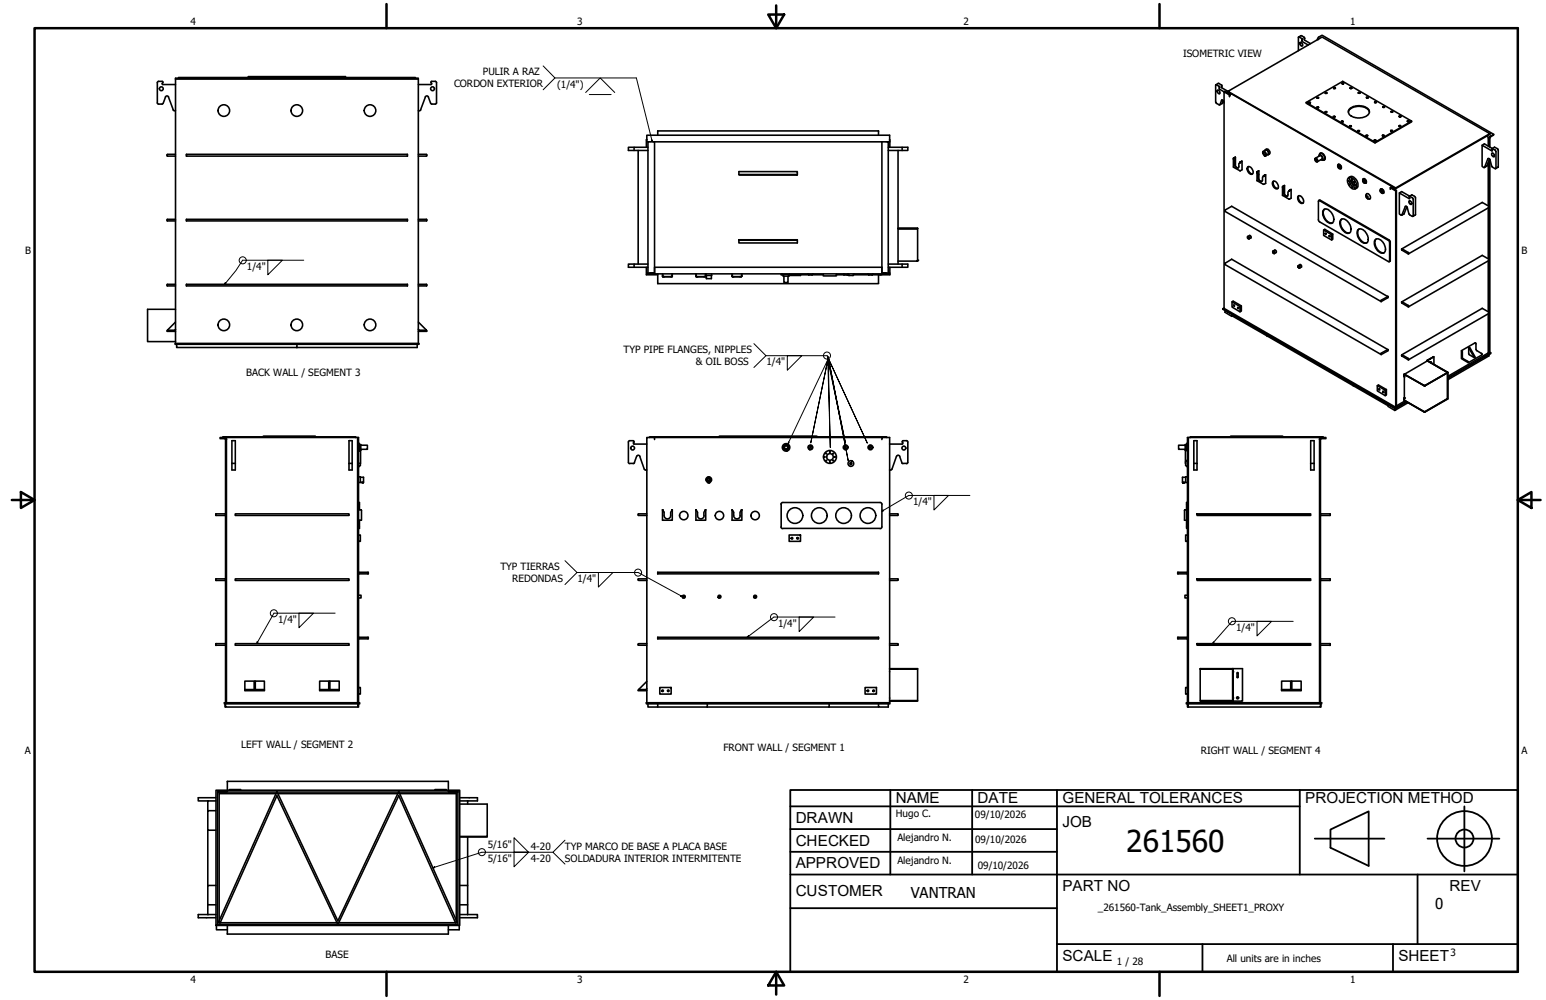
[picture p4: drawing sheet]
<svg xmlns="http://www.w3.org/2000/svg" width="432mm" height="279mm" viewBox="0 0 432 279" stroke-linecap="round" stroke-linejoin="round" font-family="sans-serif">
<!-- layer: Visible (ANSI) -->
<g fill="none" stroke="#000" stroke-width=".44">
<path d="M362.7 10.4l.8-.4 .8 .4 .1 .8 1.6 1M363.1 11.9a.56 .56 0 0 1 .7 .3 .56 .56 0 0 1-.3 .7 .78 .78 0 0 1-.4-1zM365.4 12.6l-1.7-1v-.7l-1.1-.5v3.8M368 11l.3-.6 1-.6 47.9 27.7M43.9 23.1l.1 5.8 .3 .2 1.2-.1 .8-2.1 .5-.1 1.6 3.9M45.3 22.7h-1l-.4 .4M45.3 22.7l.2 .3-.2 .3M45.3 23.3l.2 .3h3.5M48.3 30.7l.4 .2M48.7 30.9h.3M49 22.1v73.8M49 21.8h67.8v.3h-67.8z"/>
<path d="M49.8 21.8v-.1h66.2v.1M69.3 21.7v-.3h27.2v.3M116.8 22.1v73.8M116.8 23.6h3.5M117.5 30.7l-.7 .2M118.8 27.1l.4-.3 .5 .3M118.8 27.1l-1.3 3.6M119.6 27.1l.7 1.7M120.3 28.9l.3 .2h1M120.5 23.3l-.1 .3M121.6 22.7l.3 .4M121.6 22.7l-1.2 .1 .1 .5"/>
<path d="M121.9 23.1v5.6l-.3 .4M180.7 39.1v-1.3h67.8v1.8h-.4M180.7 39.1l-.2 2M180.7 39.1v.5h.3M182.8 39.6h65.3v36.7M183.7 37.8v-1.2h61.7v1.2M246.3 39.6v36.7h1.2M248.5 39.1v2M339.6 23.7l.8-.4 .9 .6-.2 .4 .2 .3 1.7 .9M340 25.3a.51 .51 0 0 1 .6 .2 .51 .51 0 0 1-.1 .7l-.5-.4zM341.6 28.1l-.3 .9-.6 .3M342.7 25.9l.9 .6"/>
<path d="M343 25.5l46.8 27.2 26.3-15.2v-.2l-46.8-26.9-26.3 15.1 46.8 27 26.3-15.2M343 25.5l-.5 .3M343.6 26.5l-2.9-1.5-.2-.3 .1-.5-.8-.5h-.3v4.9l1.1 .7 .6-1.3 .2-.1 .5 .9M343.6 26.5l-.2 .5v-.5l-1.5-.8v60.5l47.9 27.6 .2-.1v-60.5l-1.5-.9-.2 .2M343.6 26.5l.3-.3-.5 .3M364.8 28.6l10.2-5.9 19.3 11.1-10.3 6zM364.8 28.6v.2l19.2 11.1v-.1M365.6 28.8v-.2a.23 .23 0 0 1 .3-.2 .23 .23 0 0 1 0 .4 .23 .23 0 0 1-.3-.1l.4 .1M367.9 27.4h.3M367.9 27.2a.23 .23 0 0 1 .3-.1 .23 .23 0 0 1 0 .4 .23 .23 0 0 1-.3-.1zM367.9 30.1v-.3a.24 .24 0 0 1 .3 0 .24 .24 0 0 1 0 .4 .24 .24 0 0 1-.3-.1h.3M370.1 25.9l.1-.1a.24 .24 0 0 1 .4 0 .24 .24 0 0 1 0 .4 .24 .24 0 0 1-.4-.1z"/>
<path d="M370.1 31.4v-.2h.5l-.4 .2h.3M370.2 26h.4M372.4 32.7a.22 .22 0 0 1 .2-.3 .22 .22 0 0 1 .1 .4l-.3-.1h.4M372.5 24.7h.4M372.5 24.6h.5l-.4 .2zM374.7 34l.1-.2 .4 .1-.4 .2-.1-.1h.4M374.8 23.4l.2-.3 .3 .3h-.4h.3M376.6 31.4a2.78 2.78 0 0 1 3.1-1.7 2.67 2.67 0 0 1 2.8 1.7M377 35.4v-.3a.24 .24 0 0 1 .4 0 .24 .24 0 0 1 0 .3 .24 .24 0 0 1-.4 0h.4M377.1 30.3a4.2 4.2 0 0 1 5.3 .5 1.97 1.97 0 0 1-2.4 2.1 3.1 3.1 0 0 1-3.4-1.5v-.5zM377.1 24.7v-.1a.21 .21 0 0 1 .1-.2 .21 .21 0 0 1 .3 .1 .21 .21 0 0 1-.2 .3l-.2-.1h.4M379.2 36.5l.1-.1a.24 .24 0 0 1 .3 0 .24 .24 0 0 1 0 .4 .24 .24 0 0 1-.3-.1z"/>
<path d="M379.3 36.6h.4M379.4 26l-.1-.1a.22 .22 0 0 1 .4-.2 .21 .21 0 0 1 0 .4l-.3-.1h.4M381.6 38v-.2a.23 .23 0 0 1 .3-.1 .23 .23 0 0 1 0 .4 .23 .23 0 0 1-.3-.1h.4M381.7 27.4v-.3h.4v.3h-.4h.4M383.9 39.3v-.2l.4 .1-.4 .2 .3-.1M384 28.6v-.2l.4 .1-.4 .2 .4-.1M386.1 38v-.1a.21 .21 0 0 1 .1-.3 .21 .21 0 0 1 .3 .2 .21 .21 0 0 1-.2 .2h-.2h.4M386.3 30v-.2a.23 .23 0 0 1 .3-.1 .23 .23 0 0 1 0 .4 .23 .23 0 0 1-.3-.1h.4M388.5 36.6v-.2h.4v.2h-.4h.4M388.6 31.3v-.2a.23 .23 0 0 1 .4 0 .23 .23 0 0 1-.1 .3 .23 .23 0 0 1-.3-.1h.3M390.8 35.3h.4M390.8 35.1a.23 .23 0 0 1 .3-.1 .23 .23 0 0 1 0 .4 .23 .23 0 0 1-.3-.2z"/>
<path d="M390.8 32.6v-.2h.4v.2h-.4h.4M393.1 33.8v-.1a.24 .24 0 0 1 .4 0 .24 .24 0 0 1 0 .3 .24 .24 0 0 1-.4 0zM393.1 33.9h.4M394.3 33.8v.2l-10.3 5.9M415.4 37.9l.3 .5v2.4M46.7 43.2v.3M46.7 43.5l.1 .1M46.7 43.6h2.3M46.7 43.1h2.3M46.8 43.2l-.1 .1M52.1 43.1h61.7v.5h-61.7zM116.8 43.6h2.3"/>
<path d="M116.8 43.1h2.3M119.1 43.2l.1 .1M119.2 43.2v.3M119.2 43.5l-.1 .1M177.1 41.1v.9M178.2 42v31.8M181 41.1h-5.5v.9h5.5M206.4 48.8h16.3zM206.4 48.8v-.9h16.3v.9M248.1 41.1h5.5v.9h-5.5M250.8 42v31.8M252 41.1v.9"/>
<path d="M344.5 44.3v2.4l1.8 1.1 .6-.4v-2.4M344.5 44.2l.1 .2zM344.6 44.4l.2 .6v.7a1.09 1.09 0 0 0 1.1 1.2M344.6 44.2l.5-.3zM344.6 44.4l.1 .6M344.7 45v.8a.89 .89 0 0 0 1.3 .9v-1l.3-.2M344.7 45h.1M345.1 43.9l-.1 2.5M346.4 45.3l-.1 .2M346.4 45.3l.5-.3-.4 .3M346.4 45.3h.1M346.5 45.3l-.2 .2"/>
<path d="M348.4 46.7a1.22 1.22 0 0 1 1.6 1.5 .65 .65 0 0 1-.6 .5 .65 .65 0 0 1-.7-.4l-.4-1.1zM348.7 46.5a1.43 1.43 0 0 0 1.1 2.1M351.1 48.3l.2 .5v.7a.88 .88 0 0 0 .3 .9 .88 .88 0 0 0 1 .1v-1l.3-.2M351.1 48.1v2.4l1.8 1 .6-.3v-2.4M351.1 48v.3M351.1 48l.5-.3-.4 .3M351.1 48h.1M351.2 48.2l.1 1.3a1.2 1.2 0 0 0 1.1 1.2M351.2 48.2l-.1 .1M351.2 48v.2M351.6 47.8v2.4M352.7 42.4a.67 .67 0 0 1 .8 .3 .67 .67 0 0 1-.1 .8 .89 .89 0 0 1-.7-1.1z"/>
<path d="M352.8 42.3l.7-.3a.74 .74 0 0 1 .8 1l-.8 .6h-.3v-.2M352.9 49.2l.1-.1zM352.9 42.5a.43 .43 0 0 1 .5 .2 .43 .43 0 0 1-.1 .6l-.4-.4zM353 49.1l.5-.3zM353.3 42a.72 .72 0 0 1 .8 0 .72 .72 0 0 1 .3 .8l-.1 .3-.4 .1M353.4 41.8l.4-.1a.94 .94 0 0 1 .7 1.4l-.3 .1M355.5 50.8a1.22 1.22 0 0 1 1.6 1.5 .62 .62 0 0 1-.6 .5 .62 .62 0 0 1-.6-.5l-.5-.7zM355.7 50.6a1.51 1.51 0 0 0 1.2 2M358.2 52.3v2.3l1.8 1 .6-.2v-2.4M358.3 52.3l.2 1.3a1.09 1.09 0 0 0 1.1 1.2M358.3 52.3v.1M358.3 52.3l-.1-.2 .1 .3"/>
<path d="M358.3 52.1l.5-.2zM358.3 52.4l.2 .5M358.5 52.9v1a.76 .76 0 0 0 .4 .8 .76 .76 0 0 0 .8-.1v-.9l.3-.3M358.5 52.9h.1M358.8 51.9l-.1 2.4M360.1 53.2l-.1 .2M360.1 53.2l.5-.3-.4 .3M360.1 53.2h.1M360.2 53.2l-.2 .2M362.6 54.7a1.45 1.45 0 0 1 1.3 2.1 1.35 1.35 0 0 1-1.3-2.1zM362.8 54.7a1.51 1.51 0 0 0 1.2 2M367.3 44.3a.53 .53 0 0 1 .6 .2 .53 .53 0 0 1-.2 .7l-.4-.4z"/>
<path d="M367.3 44.3l1.3-.8a.61 .61 0 0 1 .6 .3 .61 .61 0 0 1 0 .6l-1.3 .8M367.4 44.3a.46 .46 0 0 1 .5 .3 .46 .46 0 0 1-.2 .5l-.4-.4zM368.2 56.1l.3-.1 19.4 11.2 .2 .3v5.6h-.3l-19.2-11.1-.4-.5zM368.4 43.7a.45 .45 0 0 1 .4-.5 .45 .45 0 0 1 .5 .4 .57 .57 0 0 1 .3 .7 .57 .57 0 0 1-.6 .4l-.1-.1M368.4 56l.3-.1 19.3 11.2 .3 .4v5.4l-.3 .2M368.5 43.3a.56 .56 0 0 1 .5-.5 .56 .56 0 0 1 .6 .4 .94 .94 0 0 1 0 1.6l-.3-.1M368.7 42.9a1.22 1.22 0 0 1 1.4 1.5l-.3 .4M368.7 43.2l-.1 .1M369.6 44.5l-.3 .2M369.7 58.6a1.68 1.68 0 0 1 2.3 1 1.87 1.87 0 0 1-.1 2.8 2.83 2.83 0 0 1-2.2-3.8zM370 58.4a2.74 2.74 0 0 0 1.2 3.7l1 .2M373.6 46.3a.43 .43 0 0 1 .6 .2 .43 .43 0 0 1-.2 .6l-.3-.3z"/>
<path d="M373.6 46.4a.39 .39 0 0 1 .3-.5 .39 .39 0 0 1 .5 .4 .43 .43 0 0 1 .2 .5 .43 .43 0 0 1-.5 .3h-.1M373.8 46a.74 .74 0 0 1 .7 .3 .74 .74 0 0 1 0 .9M373.9 46.5l.1 .2zM376.6 50.5l.1 .2zM376.6 49.7a1.64 1.64 0 0 1 2.1 1.3 1.1 1.1 0 0 1 .2 1.1 1.1 1.1 0 0 1-.9 .7 2.38 2.38 0 0 1-1.4-3.1zM376.7 49.6l.4-.2a1.94 1.94 0 0 1 2.1 1.7v1.2l-.7 .5M376.9 49.8l.1 .2zM376.9 51.5l.1 .2zM377.1 50.5a.92 .92 0 0 1 1 .4 .92 .92 0 0 1-.1 1.1 1.17 1.17 0 0 1-.9-1.5zM377.4 50.4a1.16 1.16 0 0 0 .8 1.4M377.5 50.4l.1 .7 .7 .6M377.6 50l.1 .1z"/>
<path d="M377.6 52.3l.1 .2zM378.3 50.7l.1 .2zM378.3 52.3l.1 .2zM378.6 51.7l.1 .2zM380.6 50.4a.42 .42 0 0 1 .5-.4 .42 .42 0 0 1 .3 .5 .37 .37 0 0 1 .2 .5 .37 .37 0 0 1-.6 .1M380.7 50.3a.45 .45 0 0 1 .5 .3 .45 .45 0 0 1-.2 .5l-.3-.2zM380.7 50a.75 .75 0 0 1 .8 .3 .75 .75 0 0 1-.1 .9M380.9 50.6l.1 .1zM381.5 54.7a.54 .54 0 0 1 .5-.6 .54 .54 0 0 1 .6 .5 .56 .56 0 0 1 .2 .7 .56 .56 0 0 1-.7 .3l-.1-.1M381.6 54.6a.79 .79 0 0 0 .5 1M381.7 54.7l.3 .2 .1 .4-.4-.2zM385.5 53.2a.36 .36 0 0 1 .3-.5 .36 .36 0 0 1 .4 .4 .46 .46 0 0 1 .3 .6 .46 .46 0 0 1-.5 .3l-.1-.1"/>
<path d="M385.6 53.1a.46 .46 0 0 1 .5 .3 .46 .46 0 0 1-.2 .5l-.4-.4zM385.6 52.8a.71 .71 0 0 1 .8 .4 .71 .71 0 0 1-.1 .8M385.8 53.4l.1 .2zM388.3 52.9v-.4l1.5 .8M388.7 52.2l.1-.1-.3 .2 .9 .5M389.8 52.5v.2M389.8 53.3v60.5M390 53.2l-.2 .1M390.8 53.9l2.8 1.6 .2-.1-.2-.6 1 .5 .1 5.2-1.1-.6-.8-2.3-.3 .1-1 2.4-.7-.3zM390.8 53.9l.7-.4 2.2 1.3M392.9 57.8l-.7 2-.7 .3M393.6 56.1a.59 .59 0 0 1 .6 .4 .59 .59 0 0 1-.1 .7 .82 .82 0 0 1-.5-1.1z"/>
<path d="M393.6 54.9l.8-.4 1 .7v4.8l-.7 .5M414 40.6l2.7 1.6 .1-.7 .9 .5 .1 5.1-1.1-.5-.5-2-.4-.3-.3 .1-.8 2.4-.7-.3zM414 40.6l.6-.4 2.2 1.3M415.7 45.4v12.1M415.7 58v14.3M415.9 41v-2.5l.3-.5 1-.5v.2l-1.1 .8v2.6M415.9 44.8v53.9l-.2-.1M416.1 44.4l-.8 2-.7 .4M416.1 44.6v54l-.2 .1M416.6 42.9a.54 .54 0 0 1 .7 .2 .54 .54 0 0 1-.2 .7l-.4-.4zM417.4 41.1h.1M417.4 41.1l-.6 .4"/>
<path d="M417.4 41.1l.8 .4 .3 .4v4.8l-.8 .4M46.7 79.8l.1 .1M46.7 61.6l.1 .1M46.7 61.7h2.3M46.7 61.3h2.3M46.7 79.9h2.3M46.7 79.4h2.3M46.8 79.4l-.1 .4M46.8 61.3l-.1 .3M52.1 61.3h61.7v.4h-61.7zM52.1 79.4h61.7v.5h-61.7zM116.8 61.3h2.3l.1 .3"/>
<path d="M116.8 79.4h2.3l.1 .4M119.2 61.6l-2.4 .1M119.2 79.8l-2.4 .1M177.1 73.8v.9M180.5 74.7v2.1h3.2M181 73.8h-5.5v.9h5.5M181 76.3v-36.7h1.8v36.7M182.8 76.3h-2.1v.2h67.8M182.8 75.9v-1.2h63.5v1.2M182.8 76.3v.2M183.7 76.5v2.7h61.7v-2.4M185 77.2l.2 .1"/>
<path d="M185 76.5v.7M185 77.2h.1M185.1 77.2l.1 .1M185.1 76.5v.7M185.2 77.3h2.4M185.2 77.3h.1M185.2 77.3h.3M185.5 77.3h2.1M185.5 77.3h.1M187.3 77.3h.1M187.6 77.3h.1M187.7 77.2l-.1 .1"/>
<path d="M187.7 77.2h.1M187.7 76.5v.7M187.8 77.2l-.2 .1M187.8 76.5v.7M194.4 77.2l.1 .1M194.4 76.5v.7M194.4 77.2h.1M194.5 77.3h2.5M194.5 77.3h.1M194.5 77.3h.3M194.8 77.3h2.2M194.8 77.3h.1"/>
<path d="M196.6 77.3h.1M197 77.3h.1M197 77.2v.1M197 77.2h.1M197 76.5v.7M197.1 77.2l-.1 .1M197.1 76.5v.7M197.2 76.5v.5h1.6M198.8 76.5l-.1 1.4h-1.4v-.9M204.5 77.2l.1 .1M204.5 76.5v.7M204.5 77.2h.1"/>
<path d="M204.6 77.3h2.4M204.6 77.3h.1M204.6 77.3h.3M204.9 77.3h2.1M204.9 77.3h.1M206.4 67l16.3 .1zM206.4 67.1v.8h16.3v-.8M206.7 77.3h.1M207 77.3h.1M207.1 77.2l-.1 .1M207.1 77.2h.1M207.1 76.5v.7"/>
<path d="M207.2 77.2l-.2 .1M218.2 76.5v.3h7.7M218.4 76.5v.2M218.6 76.7l.1 .1M218.8 76.8v.4h1.5v-.4M218.9 77.2v1.7h1.2v-1.7M220.6 76.5v.2M223.6 76.8v.2h-3.2l-.1-.2M225.6 76.6l.3 .3M225.7 76.5v.1M225.9 76.8h.9M226.8 76.8h3.1"/>
<path d="M227 76.5l-1.3 .1M227 76.6l-.2 .3M229.9 76.5v.6h3.7v-.6M233.6 76.8h2.1M235.5 76.6l.2 .3M235.5 76.6h1.4M235.5 76.5v.1M235.8 76.8h.9M236.7 76.8h.3M236.8 76.7l.3 .3M236.9 76.6h.1M236.9 76.5v.1"/>
<path d="M236.9 76.6l-.2 .3M237.1 77h1.1M237.1 76.9v.1M238.2 76.9v.1M238.4 76.8h4.2M238.5 76.6h.1M238.5 76.5v.1M238.5 76.7l-.2 .3M242.4 76.6l.2 .3M242.4 76.5v.1M242.6 76.8h1M243.8 76.5l-1.4 .1"/>
<path d="M243.8 76.6l-.2 .3M248.1 73.8h5.5v.9h-5.5M248.5 76.3h-2.2v.5h-.5M248.5 74.7v2.1h-4.9M250.8 63.8h5.5l-5.5 .1h5.5v9.1h-.3M250.8 73h5.2M252 73.8v.9M256.3 72.7l-.2 .3M348.4 66.1a.36 .36 0 0 1 .5 .2 .36 .36 0 0 1-.2 .4l-.3-.2zM348.5 66.1l.5-.3 .4 .3v.3l-.5 .3M348.6 66.4l.1 .1-.1-.1M348.6 66.2l.2 .4z"/>
<path d="M348.7 66.2l.2 .3M348.7 66.3l.1 .1zM348.8 66.5l-.2-.3 .2 .4M348.8 66.3v.1M355.5 70.2a.38 .38 0 0 1 .5 .2 .38 .38 0 0 1-.2 .5zM355.5 70.2l.5-.4 .4 .2 .1 .5-.6 .4M355.6 70.4l.1 .3M355.6 70.3l.3 .4zM355.7 70.4l.1 .2M355.7 70.3l.2 .4M355.7 70.4l.2 .2M355.7 70.3l.2 .3z"/>
<path d="M355.8 70.4l.1 .1M355.8 70.4l.1 .2M355.9 70.4v.1M362.5 74.3a.36 .36 0 0 1 .5 .2 .36 .36 0 0 1-.2 .4zM362.6 74.2l.5-.3 .4 .3v.4l-.5 .3M362.6 74.5l.2 .2M362.6 74.4l.3 .1v.3zM362.8 74.7l-.1-.2 .2 .2M362.8 74.4l.2 .2M362.8 74.4l.2 .3-.3-.3v.1l.2 .2-.3-.2 .1-.1 .3 .3-.2-.3 .2 .3M362.9 74.5h.1M369.7 64.3l2.2 1.3"/>
<path d="M370.1 65.2l.3 .1-.1 .2zM371.3 65.8l.2 .4zM371.9 65.6l.3-.2v1.5l-.3 .2zM372.2 65.4l-2.2-1.3-.3 .2v1.5l2.2 1.3M374.6 61.3a1.82 1.82 0 0 1 2.3 1.4 1.56 1.56 0 0 1-.4 2.5 2.99 2.99 0 0 1-2.1-3.7zM374.8 61.2a2.56 2.56 0 0 0 .9 3.5l.5 .3h.8M379.2 64.3a1.53 1.53 0 0 1 2.4 .9 1.93 1.93 0 0 1 0 2.7 2.77 2.77 0 0 1-2.4-3.4zM379.6 64a2.4 2.4 0 0 0 .7 3.3l.7 .5h.8M384.1 67a1.76 1.76 0 0 1 2.5 1.2 1.74 1.74 0 0 1-.3 2.5 2.79 2.79 0 0 1-2.2-3.7zM384.4 66.8a2.66 2.66 0 0 0 1.2 3.6l.5 .3 .5-.1M391.5 69.5l1.9 1v.4l-1.8-1zM391.5 69.5l22.5-12.9 1.9 1v.4l-22.5 12.9"/>
<path d="M415.7 72.9v14.2M46.7 92.5l2.3 .1M46.9 92.3l-.2 .2M48.9 95.9h68.1v.3h-68.1zM49 90l-2.3 2.3h2l.3-.3M49 86.4h-7.8v9h7.8M49.3 96.2v.9h33.6v-.9M116.5 96.2v.9h-33.6M116.8 92l.3 .3h1.9M116.8 90l2.2 2.3M119 92.3l.2 .2M119.2 92.5l-2.4 .1"/>
<path d="M341.9 86l-.3 .2 48.1 27.8v.2l-48.1-27.8v-.2M342.1 86.7v.5l1.9 1.2 .2-.5M344 87.9v.5M344.1 84.3l2.2 1.4M344.2 88.3l9.7 5.6M344.6 85.3h.2l-.1 .3zM345.7 85.9l.2 .1v.2zM346.3 85.7l.4-.2v1.4l-.4 .2zM346.7 85.5l-2.3-1.4-.3 .2v1.5l2.2 1.3M353.9 93.5v.5l24.1 13.8M387.6 97.7v.3l-1.8 1.1M387.6 97.7l-1.8 1v.4"/>
<path d="M387.6 97.7l-43.6-25.2-1.9 1v.4l43.7 25.2M387.6 82.9v.3l-1.8 1.1M387.6 82.9l-1.8 1v.4M387.6 82.9l-43.6-25.2-1.9 1v.4l43.7 25.2M391.5 99.2l1.8 .9 .1 .4-1.9-1zM391.5 84.3l1.9 1v.4l-1.9-1zM391.5 99.1l22.5-12.9 1.9 1v.4l-22.5 12.9M391.5 84.3l22.5-12.9 1.9 1.1v.3l-22.5 12.9M400.5 99.7v2.1M408.2 98l.2 .2v1.8l1.6 1 .1 .3 3.9-2.2-.1-.3-1.5-.9-.2-2-.1-.1-3.9 2.2v2.2l1.9 1.1M410.2 97.2l1.6 2.7 .3-.1-1.6-2.8-.3 .2 .1 1.8 1.5 .9M415.7 98.6l-11.3 6.6"/>
<path d="M415.7 87.7v10.9M415.9 99.1v.3l-11.5 6.7M416.1 98.4l.3 .2v.2l-12 6.9M416.4 98.6l-12 6.9M378 107.4v.4l9.7 5.5M384.7 107.8l2.2 1.2M386.9 109l.3-.2v1.6l-.3 .2zM387.2 108.8l-2.2-1.2-.3 .2v1.4l2.2 1.4M387.7 113v.5l1.9 1.2M389.6 114.2v.5l.2-.1M389.8 114.2v.4M392.2 111.1l.1 .8 5.6 3.3-5.6-3.2z"/>
<path d="M392.2 111.1h.1M392.4 112l-2.4 1.4M392.7 112.2l-3 1.8M392.9 112.3l-3.2 1.9M393.3 112.5l-3.5 2.1M397.8 107.8l-5.6-3.2v.6l.2 .1-.2-.1v5.9M398.6 100.7v.1M398.7 100.8l5.7 3.2M398.7 100.8v-.2l1.7-1-1.7 1.2 5.7 3.2M398.7 100.8l5.6 3.3M398.7 100.8l-6.5 3.7M399.5 101.2l.2-.1v.2"/>
<path d="M399.6 101.1v.2M404.3 104.1l-6.4 3.7-5.7-3.2v.7l.1-.7 5.5 3.2M404.3 104.1l-6.3 3.7h-.2M404.3 104.1v7.3l-6.5 3.7-5.6-3.3v-.6M404.3 111.5l-6.4 3.6M404.3 104.1v7.4M404.3 111.5l-6.4 3.7M404.4 104l-.1 7.5M62.2 122.2v-.2h37.2v.2M62.7 122.3l.3 .1 .2 .4M63.2 122.2v74.1M64.8 129.5v1.8h.9v-1.8"/>
<path d="M64.8 129.5v-6.4h.9v6.4M64.8 129.5h.9M73.5 122v-.1h14.6v.1M97.5 129.5v1.8h.9v-1.8M97.5 129.5v-6.4h.9v6.4M97.5 129.5h.9M99.9 122.2h-38.4v.4h1.2l.3 .2v73.5M100.1 133.2h.5v1.6h-.5M100.1 130.3h.2M100.1 123.9h.2v2.1h-.2M100.3 130.4h.1M100.3 124l.1 .1"/>
<path d="M100.3 125.9h.4v3.6h-.6M100.4 125.8l-.1 .1M100.5 124.2h.3v1.6h-.3M100.6 130.1l-.3 .2M100.6 129.5v.5M100.6 133.3h.9v1.4h-.9M100.6 130h.1M100.8 124.4h1.8v1.1h-1.8M101.2 134.7h.3v.2h-.3zM175.5 123.5v5.7l.4 .3M175.9 129.5h.9M176.9 123.2l.2 .2-.2 .6 .2 .1"/>
<path d="M176.9 123.1h-1l-.4 .4M177.1 124.1h3.6M177.2 129.3l-.3 .2M177.8 127.5l-.6 1.8M177.8 127.5l.5-.3 .4 .3M178.7 127.5l1.3 3.6M180 131.1l.7 .2M181.4 122.2v-.2h66.2v.2M182.8 122.8v-.6h-2.1v74.1M182.8 122.2h63.5M197.8 134.7h.4v.2h-.4zM198.1 134.8a.79 .79 0 0 0 .5-1.2 .79 .79 0 0 0-1.3 0 .79 .79 0 0 0 .5 1.2"/>
<path d="M200.9 122v-.1h27.3v.1M246.3 122.8v-.6h2.2v74.1M248.5 124.1h3.5M249.1 131.1l-.6 .2M251.9 129.3l.3 .2M251.9 129.3l-.6-1.8-.3-.3h-.3l-1.6 3.9M252.2 123.1h1M252.2 123.2l-.2 .2 .1 .6-.2 .1M252.2 129.5h1M253.2 123.1l.4 .4M253.6 123.5v5.7l-.4 .3M330.3 134.9h.3z"/>
<path d="M330.3 134.7h.3M330.3 134.7v.2M330.4 134.9h.1M330.6 134.9h.1M330.6 134.7h.6M330.6 134.7v.2M331 124.4h-1.8v1.1h1.8M331.2 133.3h-.9v1.4M331.2 129v1M331.2 130h.1M331.2 129h.1M331.2 130.1l.3 .2"/>
<path d="M331.3 124.5v.9M331.3 125.4l.2 .2M331.3 124.2h-.3v1.6h.3M331.4 125.8l.1 .1M331.5 124l-.1 .1M331.5 125.5v.4M331.5 130.4h.1M331.5 124.3l-.2 .2M331.5 130.3h.2M331.5 124.3l.2 1.4M331.5 124.3h.2M331.7 128.7l-.5 .3"/>
<path d="M331.7 125.9h-.6l.1 3.6M331.7 123.9h-.2v.6M331.7 133.2h-.5v1.6h.5M331.9 122.2h38.4v.4h-1.2l-.3 .2v73.5M332.4 122.2v-.2h37.2v.2M333.4 129.5v1.8h.9v-1.8M333.4 129.5v-6.4h.9v6.4M333.4 129.5h.9M343.7 122v-.1h14.6v.1M366.1 129.5v1.8h.9v-1.8M366.1 129.5v-6.4h.9v6.4M366.1 129.5h.9"/>
<path d="M368.6 122.2v74.1M369.1 122.3l-.5 .3v.2M60.3 143.9l2.6 .1M60.3 143.6v.4M62.9 143.6l-2.6 .1M62.9 143.6l.1 .1M63 143.9l-.1 .1M65.7 143.6h31.8v.4h-31.8zM100.1 149.5h.5v1.8h-.5M100.1 142.4l.9 .2v2.8h-.9M100.1 140.4h.3v2M100.1 160l2.7-.1 .1 .4-2.8-.1"/>
<path d="M100.4 145.4v2.2h-.3M178.3 143.6v.4M178.4 143.6h2.3M178.4 144h2.3M183.7 159.9h61.7v.4h-61.7zM185 142.4v3h2.8v-3M185 142.4l.2 .2M185.2 142.6l.3 .5v.9a.92 .92 0 0 0 .9 1 .92 .92 0 0 0 .9-1v-.9l.3-.5M187.7 142.4l-.1 .2zM194.4 142.4v3h2.7v-3M194.4 142.4l.1 .2M194.5 142.6l.3 .5v.9a.89 .89 0 0 0 .9 1 .89 .89 0 0 0 .9-1v-.9l.4-.5"/>
<path d="M197 142.4v.2zM204.5 142.4v3h2.7v-3M204.5 142.4l.1 .2M204.6 142.6l.3 .5v.9a.92 .92 0 0 0 .9 1 .92 .92 0 0 0 1-1M207 142.6l-.3 .5v.9M207.1 142.4l-.1 .2zM207.1 142.4h.1M218.1 147.2l.5 .5M218.2 140.8v6.4M218.6 147.6h27.2M220.4 149.5h3.2v1.8h-3.2zM245.8 140.4h-27.2l-.5 .5"/>
<path d="M245.8 140.4l.5 .5M246.3 140.8v6.4l-.5 .5M248.5 143.6h2.2M248.5 144h2.2M250.7 143.6v.4M331.4 142.4l-.6 .2v2.8h.6M331.7 160l-2.7-.1-.1 .4 2.8-.1M331.7 149.5h-.5v1.8h.5M331.7 140.4h-.3v7.2h.3M334.3 143.6h31.8v.4h-31.8zM368.8 143.9l.1 .1M368.9 143.6l-.1 .1"/>
<path d="M368.9 143.6l2.6 .1M371.5 143.9l-2.6 .1M371.5 143.6v.4M60.3 161.8l.1 .4h2.5M62.9 179.8h-2.5v.5M62.9 161.7l-2.6 .1M62.9 179.8l.1 .1M62.9 161.7l.1 .1M63 162.1l-.1 .1M65.7 161.7h31.8v.5h-31.8zM65.7 179.8h31.8v.5h-31.8zM100.1 166.3h.7v.8h-.7"/>
<path d="M100.1 178.1h2.8l-.1 .4-2.7-.1M178.2 162l.1 .1M178.2 161.8v.3M178.2 180v.2M178.3 161.7l-.1 .1M178.3 179.9l-.1 .1M178.4 179.8h2.3M178.4 161.7h2.3M178.4 162.2h2.3M183.7 178.1h61.7v.4h-61.7zM248.5 179.8h2.2M248.5 161.7h2.2"/>
<path d="M248.5 162.2h2.2M250.7 179.9l.1 .1M250.7 161.7l.1 .1M250.8 162l-.1 .1M250.8 161.8v.3M250.8 180v.2M331.7 178.1h-2.7l-.1 .3h2.8M331.7 166.3h-.7v.8h.7M334.3 179.8h31.8v.5h-31.8zM334.3 161.7h31.8v.5h-31.8zM368.8 162.1l.1 .1M368.9 179.8l-.1 .1"/>
<path d="M368.9 161.7l-.1 .1M368.9 179.8h2.5v.5M368.9 161.7l2.6 .1M371.5 161.8l-.1 .4h-2.5M60.3 180.3h2.6M62.7 196.3h37.8v.4h-37.8zM62.9 196.7l.1 .8M63 196.7v.8h36.9v-.8v.8h.2v-.8M63 180.2l-.1 .1M68.4 192.7v.3h5.5v-.3h-2.6M68.4 192.7v-2.4h5.5v2.4M68.4 192.7h2.6"/>
<path d="M71 190.4h.3v2.3h-.3zM89.3 192.7v.3h5.4v-.3h-2.6M89.3 192.7v-2.4h5.4v2.4M89.3 192.7h2.5M91.8 190.4h.3v2.3h-.3zM99.9 196.2l-.2 .1M99.9 196.3v-74.1h.2v74.1M100.1 192.1h.5v1.8h-.5M178.2 180.2l.1 .1M178.2 192.9l2.5 .1M178.4 180.3h2.3M178.5 192.7l-.3 .2"/>
<path d="M180.5 196.3h68v.4h-68zM180.7 190.4l-2.2 2.3M180.7 192.4l-.3 .3h-1.9M181 196.7v.8h2.7v-.8M183.7 197.5h61.7M184.3 192.1h3.2v1.8h-3.2zM197.5 196.7v.8M231.6 196.7l-.1 .8M241.6 192.1h3.2v1.8h-3.2zM245.4 196.7v.8h2.7v-.8M248.5 186.8l7.8 .1M248.5 186.9h7.5z"/>
<path d="M248.5 187.6v.1M248.5 195v.1M248.5 180.3h2.2M250.8 180.2l-.1 .1M256 186.9h.3v8.9h-7.8h7.5M256.3 195.8l-7.8 .1M331.3 196.3h37.8v.4h-37.8zM331.7 196.7v.8h.2v-.8v.8h36.9v-.8M331.7 192.1h-.5v1.8h.5M331.7 196.3v-74.1h.2v74.1M331.9 196.2l.2 .1M335.2 195.8l9.1 .1z"/>
<path d="M335.2 186.9h9.1M335.4 186.9h8.9M344.3 186.9l-9.1-.1v9M344.3 186.9v8.9h-8.9M344.4 186.8h2.6v9.1h-2.7v-9.1l.1 9.1M345.5 188.1l.2 1.3 .1-1.3M345.5 188.1l.2-.2 .1 .2M357.9 192.7v.3h5.5v-.3h-2.6M357.9 192.7v-2.4h5.5v2.4M357.9 192.7h2.6M360.5 190.4h.3v2.3h-.3zM368.8 180.2l.1 .1"/>
<path d="M368.9 196.7l-.1 .8M368.9 180.3h2.6M58 232v15.4M60.3 222.9h-4.9v.9h2.6M60.3 226.5h-2.3v5.5h2.3M60.3 223.8h-2.3v2.7M60.3 220.8h68.1v37.8h-68.1zM60.8 221.3h67.1v37h-67.1zM60.8 221h2.7v.3h-2.7zM61.2 221.7h66.2v36.1h-66.2zM63.5 220.8v-2.5h61.7v2.5M64.1 220.8v-.2h3.1v.2"/>
<path d="M77.3 221.2l17.1 36.1 17-36.1 16.3 36.5-.4 .2-15.9-35.6-17 36-17.1-36-15.8 35.6-.5-.2zM121.5 220.8v-.2h3.2v.2M125.2 221h2.7v.3h-2.7zM128.4 222.9h4.9v.9h-2.7M128.4 233.7l7.7 .1zM128.4 224.7h7.7v9h-7.7M128.4 223.8h2.2M130.6 223.8v.9M130.6 233.8v13.6M58 255.5h-2.6v.9h4.9M58 255.5h2.3M58 252.8v2.7"/>
<path d="M60.3 247.4h-2.3v5.4h2.3M60.5 258.6v1.2h3M63.5 258.6v2.4h61.7v-2.4M128.3 258.6v1.2h-3.1M128.4 247.4h2.2v5.4h-2.2M128.4 255.5h2.2M130.6 255.5h2.7v.9h-4.9M130.6 252.8v2.7"/>
<circle cx="45.1" cy="24.8" r=".54"/>
<circle cx="62.5" cy="30.9" r="1.62"/>
<circle cx="82.9" cy="30.9" r="1.62"/>
<circle cx="103.3" cy="30.9" r="1.62"/>
<circle cx="120.8" cy="24.8" r=".54"/>
<circle cx="348.7" cy="66.4" r=".17"/>
<circle cx="355.8" cy="70.5" r=".19"/>
<circle cx="62.5" cy="90.8" r="1.62"/>
<circle cx="82.9" cy="90.8" r="1.62"/>
<circle cx="103.3" cy="90.8" r="1.62"/>
<circle cx="385.3" cy="108.8" r=".14"/>
<circle cx="386.4" cy="109.4" r=".16"/>
<circle cx="176.7" cy="125.2" r=".54"/>
<circle cx="198" cy="134" r=".35"/>
<circle cx="198" cy="134" r=".67"/>
<circle cx="198" cy="134" r=".48"/>
<circle cx="219.6" cy="125" r=".79"/>
<circle cx="219.6" cy="125" r=".48"/>
<circle cx="219.6" cy="125" r=".54"/>
<circle cx="219.6" cy="125" r="1.05"/>
<circle cx="226.3" cy="125" r=".48"/>
<circle cx="226.3" cy="125" r=".1"/>
<circle cx="226.3" cy="125" r=".67"/>
<circle cx="230.3" cy="127.7" r=".1"/>
<circle cx="230.8" cy="126.7" r=".1"/>
<circle cx="230.8" cy="128.7" r=".1"/>
<circle cx="231.8" cy="129.1" r=".1"/>
<circle cx="231.8" cy="126.3" r=".1"/>
<circle cx="231.8" cy="127.7" r=".92"/>
<circle cx="231.8" cy="127.7" r="1.81"/>
<circle cx="232.8" cy="126.7" r=".1"/>
<circle cx="232.8" cy="128.7" r=".1"/>
<circle cx="233.2" cy="127.7" r=".1"/>
<circle cx="236.2" cy="125" r=".67"/>
<circle cx="236.2" cy="125" r=".1"/>
<circle cx="236.2" cy="125" r=".48"/>
<circle cx="237.6" cy="129.5" r=".79"/>
<circle cx="237.6" cy="129.5" r=".29"/>
<circle cx="243.1" cy="125" r=".67"/>
<circle cx="243.1" cy="125" r=".1"/>
<circle cx="243.1" cy="125" r=".48"/>
<circle cx="252.4" cy="125.2" r=".54"/>
<circle cx="191" cy="144" r="1.17"/>
<circle cx="200.9" cy="144" r="1.17"/>
<circle cx="210.9" cy="144" r="1.17"/>
<circle cx="221.2" cy="150.4" r=".22"/>
<circle cx="222" cy="144" r="2.19"/>
<circle cx="222.8" cy="150.4" r=".22"/>
<circle cx="228.8" cy="144" r="2.19"/>
<circle cx="235.6" cy="144" r="2.19"/>
<circle cx="242.4" cy="144" r="2.19"/>
<circle cx="191" cy="166.7" r=".22"/>
<circle cx="191" cy="166.7" r=".41"/>
<circle cx="200.9" cy="166.7" r=".22"/>
<circle cx="200.9" cy="166.7" r=".41"/>
<circle cx="210.9" cy="166.7" r=".22"/>
<circle cx="210.9" cy="166.7" r=".41"/>
<circle cx="185.1" cy="193" r=".22"/>
<circle cx="186.7" cy="193" r=".22"/>
<circle cx="242.4" cy="193" r=".22"/>
<circle cx="244" cy="193" r=".22"/>
<circle cx="345.7" cy="195" r=".29"/>
</g>
<g fill="#000">
<circle cx="368" cy="11" r=".22"/>
<circle cx="342.1" cy="59.1" r=".22"/>
<circle cx="344.6" cy="44.2" r=".22"/>
<circle cx="344.6" cy="44.4" r=".22"/>
<circle cx="346.3" cy="45.5" r=".22"/>
<circle cx="351.3" cy="48.8" r=".22"/>
<circle cx="352.9" cy="49.3" r=".22"/>
<circle cx="353" cy="49.1" r=".22"/>
<circle cx="358.3" cy="52.1" r=".22"/>
<circle cx="360" cy="53.4" r=".22"/>
<circle cx="236.9" cy="76.6" r=".22"/>
<circle cx="256" cy="73" r=".22"/>
<circle cx="256.3" cy="72.7" r=".22"/>
<circle cx="392.2" cy="111.2" r=".22"/>
<circle cx="330.5" cy="134.9" r=".22"/>
<circle cx="344.3" cy="195" r=".22"/>
<circle cx="344.3" cy="187.7" r=".22"/>
</g>
<!-- layer: Borde (ANSI) -->
<g fill="none" stroke="#000" stroke-width=".7">
<path d="M9.7 7.9h414.2v263.6h-414.2zM107.9 1.1v6.8M214.6 4.1h4.4l-2.2 3.8zM216.8 1.5v6.4M323.8 1.1v6.8M3.3 139.7h6.4M5.8 137.5l3.9 2.2-3.9 2.2zM423.9 139.7l3.8-2.2v4.4zM423.9 139.7h6.4M107.9 271.5v6.8M216.8 271.5l2.2 3.8h-4.4zM216.8 271.5v6.4"/>
<path d="M323.8 271.5v6.8"/>
</g>
<!-- layer: Title (ANSI)-1 -->
<g fill="none" stroke="#000" stroke-width=".51">
<path d="M220.7 220.7h203.2v50.8h-203.2zM220.7 225.3h142.3M220.7 231.6h74.5M220.7 238h74.5M248.7 220.7v23.6M271.5 220.7v23.6M295.2 220.7v50.8M363 220.7v23.6M367.2 234.3h19.5M371.6 231.8l10.7-5.1v15.2l-10.7-5zM398.7 234.3h20.1M409 225.3v18.2"/>
<path d="M220.7 244.3h203.2M220.7 253.7h74.5M395.9 244.3v19.5M295.2 263.8h128.7M335.9 263.8v7.7M389.1 263.8v7.7"/>
<circle cx="409" cy="234.3" r="7.7"/>
<circle cx="409" cy="234.3" r="2.51"/>
</g>
<g fill="none" stroke="#000" stroke-width=".28">
<path d="M151.7 18.4l3.3 3.4-3.3 3.3M155 21.8h22.7l4.5 17.8M163.6 25.8l4-4 4.1 4M164.6 26.4h6.1M181.9 39.1h.3v.5zM62.9 78.9l.2 .2-.4 .3zM74.8 72.7h4.1l-4.1 4.1zM84.8 72.7h-17l-1.9 2.9-3.2 3.8M210.6 96l3.3 3.4-3.3 3.3M213.9 99.4h17.1l11.3 24.4-10.8-23.4 5.4 28.4-5.7-29.3 4.9 24.1-4.9-23 .7 24.4-.6-25-4.9 23.8 4.8-23.3-11.1 23.6M219.9 99.4h4.1l-4.1 4zM220.2 123.5l.2 .1-.3 .5z"/>
<path d="M260.9 138.4h4l-4 4.1zM270.9 138.4h-17.1l-7.5 4.5M157.8 156.7l3.4 3.3-3.4 3.3M161.2 160h17l12.4 6.7M167.1 160h4.1l-4.1 4zM246.6 142.5l.2 .2-.5 .2zM71.8 179.3l.3 .2-.4 .3zM83.5 171.3h4.1l-4.1 4.1zM93.6 171.3h-17.1l-4.8 8.5M190.2 166.4l.4 .3-.5-.1zM209 177.6l.2 .3-.5 .2zM223.2 172.4h4.1l-4.1 4.1z"/>
<path d="M233.2 172.4h-17l-7.5 5.7M338.9 179.4l.2 .2-.5 .2zM351.1 173.6h4.1l-4.1 4.1zM361.2 173.6h-17.1l-5.5 6.2M143.6 234.1l4 4h-4zM143.6 238.1h4l-4 4.1zM154.4 238.1h-19.8l-13.7 4.4M157.8 234.8l-3.4 3.3 3.4 3.3M120.9 242.5l.4-.3 .1 .2z"/>
<circle cx="67.8" cy="72.7" r=".98"/>
<circle cx="231" cy="99.3" r=".98"/>
<circle cx="253.8" cy="138.5" r=".98"/>
<circle cx="178.2" cy="160" r=".98"/>
<circle cx="76.5" cy="171.4" r=".98"/>
<circle cx="216.2" cy="172.4" r=".98"/>
<circle cx="344.1" cy="173.6" r=".98"/>
<circle cx="134.6" cy="238.1" r=".98"/>
</g>
<path d="M181.9 39.1h.3v.5zM62.9 78.9l.2 .2-.4 .3zM220.2 123.5l.2 .1-.3 .5zM246.6 142.5l.2 .2-.5 .2zM71.8 179.3l.3 .2-.4 .3zM190.2 166.4l.4 .3-.5-.1zM209 177.6l.2 .3-.5 .2zM338.9 179.4l.2 .2-.5 .2zM120.9 242.5l.4-.3 .1 .2z" fill="#000"/>
<text font-size="8.4" x="314.6" y="238.1">261560</text>
<g font-size="4.3">
<text x="250.2" y="224.2">NAME</text>
<text x="273" y="224.2">DATE</text>
<text x="296.7" y="224.3">GENERAL TOLERANCES</text>
<text x="364.6" y="224.3">PROJECTION METHOD</text>
<text x="222.2" y="229.9">DRAWN</text>
<text x="296.7" y="230.9">JOB</text>
<text x="222.2" y="236.3">CHECKED</text>
<text x="222.2" y="242.6">APPROVED</text>
<text x="222.2" y="250.3">CUSTOMER</text>
<text x="296.7" y="249">PART NO</text>
<text x="404.8" y="248.9">REV</text>
<text x="296.7" y="268.4">SCALE</text>
<text x="390.6" y="268.4">SHEET</text>
</g>
<g font-size="4.2">
<text x="254.4" y="250.8">VANTRAN</text>
<text x="400.9" y="254">0</text>
</g>
<g font-size="2.8">
<text x="53.2" y="6.9">4</text>
<text x="161.2" y="6.9">3</text>
<text x="269.1" y="6.9">2</text>
<text x="377.1" y="6.9">1</text>
<text x="330.5" y="16">ISOMETRIC VIEW</text>
<text x="134.9" y="21.1">PULIR A RAZ</text>
<text x="126.8" y="24.4">CORDON EXTERIOR</text>
<text x="155.6" y="24.5">(1/4&quot;)</text>
<text x="7" y="70.9">B</text>
<text x="424.9" y="70.9">B</text>
<text x="69" y="75.4">1/4&quot;</text>
<text x="174.2" y="98.7">TYP PIPE FLANGES, NIPPLES</text>
<text x="68.8" y="105">BACK WALL / SEGMENT 3</text>
<text x="194.4" y="102">&amp; OIL BOSS</text>
<text x="214.1" y="102.1">1/4&quot;</text>
<text x="255" y="141.2">1/4&quot;</text>
<text x="139.8" y="159.3">TYP TIERRAS</text>
<text x="143.1" y="162.7">REDONDAS</text>
<text x="161.3" y="162.7">1/4&quot;</text>
<text x="77.7" y="174.1">1/4&quot;</text>
<text x="217.3" y="175.2">1/4&quot;</text>
<text x="345.2" y="176.3">1/4&quot;</text>
<text x="67.4" y="208.9">LEFT WALL / SEGMENT 2</text>
<text x="202.1" y="209.9">FRONT WALL / SEGMENT 1</text>
<text x="6.9" y="210.6">A</text>
<text x="335.4" y="210.6">RIGHT WALL / SEGMENT 4</text>
<text x="424.9" y="210.6">A</text>
<text x="250.2" y="228.3">Hugo C.</text>
<text x="272.3" y="228.4">09/10/2026</text>
<text x="136.2" y="237">5/16&quot;</text>
<text x="148.3" y="237.5">4-20</text>
<text x="157.8" y="237.4">TYP MARCO DE BASE A PLACA BASE</text>
<text x="250.6" y="234.9">Alejandro N.</text>
<text x="272.4" y="235.6">09/10/2026</text>
<text x="136.2" y="240.9">5/16&quot;</text>
<text x="148.3" y="240.8">4-20</text>
<text x="157.8" y="240.8">SOLDADURA INTERIOR INTERMITENTE</text>
<text x="250.6" y="241.5">Alejandro N.</text>
<text x="273.1" y="242.8">09/10/2026</text>
<text x="306.6" y="254.5">_261560-Tank_Assembly_SHEET1_PROXY</text>
<text x="90.9" y="267.8">BASE</text>
<text x="312" y="269.7">1 / 28</text>
<text x="342.6" y="268.7">All units are in inches</text>
<text x="405.1" y="267.1">3</text>
<text x="53.2" y="274.6">4</text>
<text x="161.2" y="274.6">3</text>
<text x="269.1" y="274.6">2</text>
<text x="377.1" y="274.6">1</text>
</g>
</svg>
